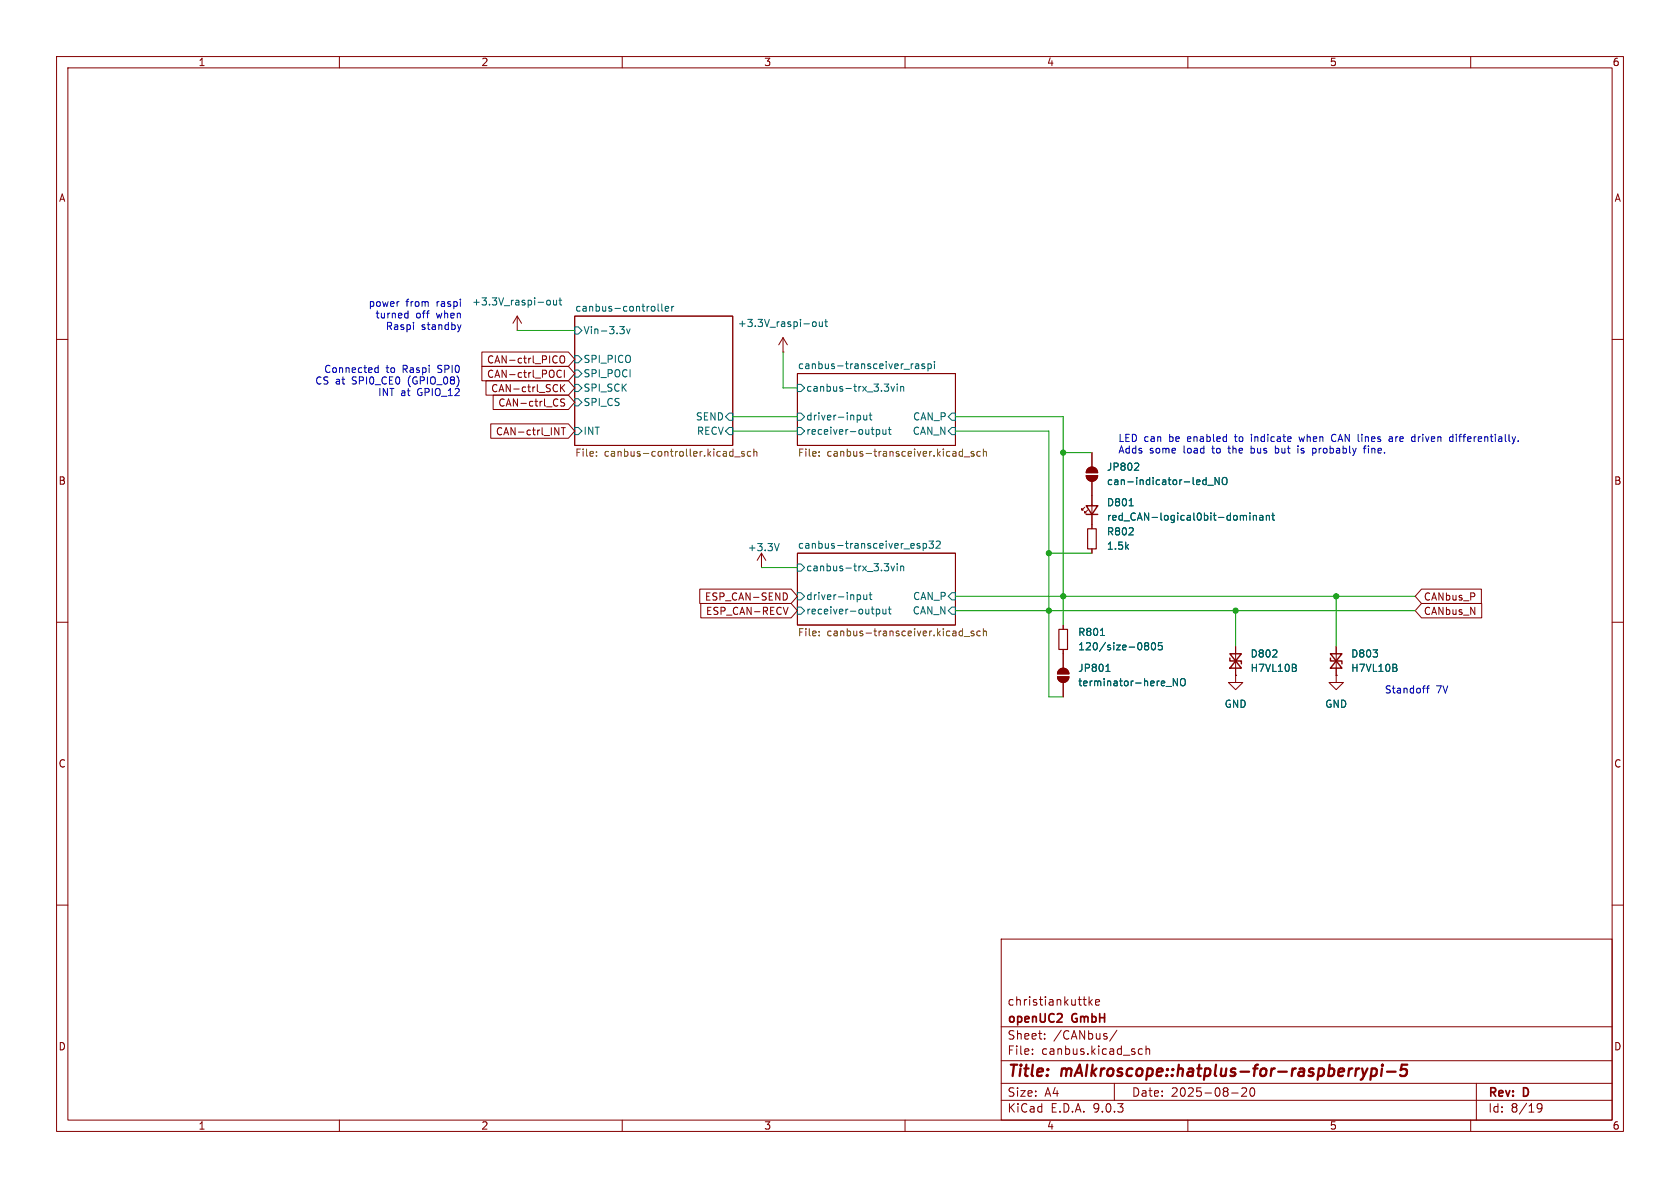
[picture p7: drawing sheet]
<svg xmlns="http://www.w3.org/2000/svg" width="297mm" height="210mm" viewBox="0 0 297 210" stroke-linecap="round" stroke-linejoin="round" font-family="sans-serif">
<g fill="none" stroke="#840000" stroke-width=".18">
<path d="M10 10h277v190h-277zM12 12h273v186h-273zM60 10v2M110 10v2M160 10v2M210 10v2M260 10v2M91.4 58.4h.1M91.4 55.9l-.7 1.3M91.4 55.9l.8 1.3M91.4 55.9v2.5M101.6 55.9h27.9v22.8h-27.9z"/>
<path d="M138.4 59.7l-.7 1.3M138.4 59.7l.8 1.3M138.4 59.7v2.5M10 60h2M85.2 62.2h15.3l1.1 1.3-1.1 1.3h-15.3zM85.2 64.8h15.3l1.1 1.2-1.1 1.3h-15.3zM85.9 67.3h14.6l1.1 1.3-1.1 1.3h-14.6zM86.8 74.9h13.7l1.1 1.3-1.1 1.3h-13.7zM87.2 69.8h13.3l1.1 1.3-1.1 1.3h-13.3zM98.1 75.6l.7 1.3v-1.3M98.4 66.2l.3 .4 .3 .1 .2-.1M99 63.1l.3-.2a.43 .43 0 0 1 .5 .4v.4a.42 .42 0 0 1-.4 .5 .42 .42 0 0 1-.4-.5z"/>
<path d="M99.1 68v1.3M99.2 65.6l-.2-.2-.3 .1-.3 .5M99.2 75.6h.8M99.3 68.5l.5 .8M99.6 75.6v1.3M99.8 65.4v1.3M99.8 68l-.7 .7M99.8 70.6l-.5-.1-.1 .1v.4l.5 .2 .1 .3-.2 .3-.5-.1M138.4 62.2h.1M141 66h27.9v12.7h-27.9zM285 60h2M134.6 97.8l-.7 1.3"/>
<path d="M134.6 97.8l.8 1.3M134.6 97.8v2.5M141 97.8h27.9v12.7h-27.9zM191.8 89.7l-.5 .5v-.3v.3h.2M192 84.1h2.1a1.02 1.02 0 0 1-1.1 1 1.02 1.02 0 0 1-1-1zM192.3 90.2l-.5 .5v-.3v.3h.2M192.3 82.9a1.02 1.02 0 0 1 1.1-.3 1.02 1.02 0 0 1 .7 1h-2.1zM193 80v2.6M193 85.1v8.4M193 97v.8M10 110h2M123.7 104.1h16.2l1.1 1.3-1.1 1.3h-16.2z"/>
<path d="M123.9 106.7h16l1.1 1.3-1.1 1.2h-16zM134.6 100.3h.1M138.8 104.8a.68 .68 0 0 1 .4 .6 .68 .68 0 0 1-.4 .7M139.3 107.4l-.4 1.2M186.9 119.6h2.1a1.02 1.02 0 0 1-1 1 1.02 1.02 0 0 1-1.1-1zM187.2 118.4a1.02 1.02 0 0 1 1.1-.2 1.02 1.02 0 0 1 .7 .9h-2.1zM188 110.5v.8M188 114.8v3.3M218.4 119.4v1.3h1.3l-1.3 1.2-1.2-1.2h1.2M218.4 119.4h.1M218.4 114.3v5.1M236.2 119.4v1.3h1.3l-1.3 1.2-1.3-1.2h1.3"/>
<path d="M236.2 119.4h.1M236.2 114.3v5.1M251.3 106.7h10.6v2.5h-10.6l-1.1-1.2zM251.3 104.1h10.6v2.6h-10.6l-1.1-1.3zM285 110h2M188 120.7v2.5M10 160h2M177 166h108v32h-108zM191.5 176.7h.5M191.9 177.7h.1M192.5 176.2v1.5M192.7 177.1l.4 .6"/>
<path d="M193.1 176.7l-.6 .6M193.7 177.2l.7-.1-.1-.3-.4-.1-.2 .2v.7h.6M285 160h2M60 198v2M110 198v2M160 198v2M177 194.5h108M177 191.5h108M177 187.5h108M177 181.5h108M182.5 186.3v.1M182.5 185.5v.1"/>
<path d="M184.7 183.6v.1M184.7 182.8v.1M197 191.5v3M197.5 182.1l-1.3 2M201.2 186.1l.3 .3 .5-.1M202 185.5l-.5-.1-.3 .3M202.6 185.5l.2-.1 .4 .1v.9M202.6 184.9v1.5M210 198v2M217.7 193.2h1.2M220.3 192.4v.5l-.8 .9h.9M221.1 192.4a.81 .81 0 0 0 .4 1.4l.2-.1 .1-.5-.1-.8"/>
<path d="M260 198v2M261 191.5v6.5M271.7 195.4l.3-.3 .5 .1a.99 .99 0 0 1-.3 1.4h-.3M271.7 195.7l.3 .3h.3l.3-.3"/>
</g>
<path d="M241.8 188.9l-.7 1.3M242.5 189l.2-.1 .6 .1 .1 .3-.1 .5a.66 .66 0 0 1-.9 .3M242.5 188.9l-.2 2M244.3 188.9l-.1 1.3M244.4 188.2l-.1 .1 .1 .1M244.4 188.2l.1 .1-.1 .1M244.4 188.2v.2M245.2 189.4h1.5M248.8 188.2h-1l-.2 1 .3-.2 .7 .1 .1 .3-.1 .6-.3 .2h-.5l-.3-.2" fill="none" stroke="#840000" stroke-width=".4"/>
<g fill="none" stroke="#006464" stroke-width=".18">
<path d="M96.8 53.1h.3l.2 .2v.4l-.2 .2h-.3l-.2-.2zM97.9 53.1v.8h.3l.2-.1M98.4 53.1v.8M98.8 53.1h.5M99 52.6v1.1l.3 .2M101.6 57.8h.6l.7 .6-.7 .7h-.6zM109.6 57.7h.8l-.5 .5M110.1 58.2l.3 .3v.3l-.3 .2M110.8 58.2l.3 .8 .3-.8M115.7 54.3v.6M116.3 53.7v1.1l.2 .2M117 53.7v1.1l.2 .2"/>
<path d="M117.6 54.6l.6-.1-.1-.3h-.3l-.2 .1 .1 .6h.4M118.8 54.2v.8M119.1 54.2l-.3 .2M143.8 56.9h.3l.2 .2v.4l-.2 .2h-.3l-.2-.2zM144.8 56.9l.1 .8h.3l.2-.1M145.4 56.9v.8M145.8 56.9h.5M146 56.5v1l.3 .2M101.6 75.6h.6l.7 .6-.7 .6h-.6zM101.6 65.4h.6l.7 .6-.7 .7h-.6zM101.6 70.5h.6l.7 .6-.7 .7h-.6zM101.6 62.9h.6l.7 .6-.7 .6h-.6z"/>
<path d="M101.6 67.9h.6l.7 .7-.7 .6h-.6zM128.9 75.6h.6v1.2h-.6l-.6-.6zM128.9 73h.6v1.3h-.6l-.6-.6zM141 73h.6l.6 .7-.6 .6h-.6zM141 75.6h.6l.6 .6-.6 .6h-.6zM141 67.9h.6l.6 .7-.6 .6h-.6zM151.7 73.4l.3 .1 .1 .1v.5l-.4 .1M152.7 73.4l.1 .8h.3l.1-.1M153.2 73.4v.8M153.7 73.4h.4M153.8 73v1.1l.3 .1M154.9 75.9v1.3"/>
<path d="M154.9 76l.4-.1 .2 .3-.1 .5h-.5M156.1 75.9v.8l.3 .1 .2-.1M156.3 67.9h.8l-.4 .5M156.6 75.9v.9M156.9 68.4l.2 .2v.3l-.2 .3M157 75.9h.5M157.2 75.5v1.1l.3 .2M157.5 68.3l.3 .9 .3-.9M158.6 67.9v.1M158.6 68.3v.9M159.2 68.3v.9M159.2 68.4l.2-.1 .3 .1 .1 .8"/>
<path d="M161.5 64.3l-.3 .1M161.9 64.4h.5v.8M162.4 64.6l-.4 .1-.2 .2 .2 .3 .4-.1M163.4 64.4l-.3-.1-.1 .2v.2l.4 .1v.3h-.4M164.1 64.4l.3-.1 .3 .3-.2 .5h-.4M164.1 64.3v1.3M165.2 63.9v.1M165.2 64.3v.9M168.3 73h.6v1.3h-.6l-.7-.6zM168.3 75.6h.6v1.2h-.6l-.7-.6zM137.8 96.1l-.5 1.3M141 99.7h.6l.6 .6-.6 .7h-.6z"/>
<path d="M156.3 99.6h.8l-.4 .5M158.6 99.6v.2M162.2 96.4l.5 .3-.1 .2h-.4M162.2 96.1h.4M163.2 96.1h.4l.2 .2-.1 .6h-.5M163.2 96.1v1.2M164.2 95.6h.8l-.4 .5 .4 .1v.6l-.2 .1-.6-.1M165.5 95.8l.5-.2 .2 .4-.8 .9h.8M199.6 89.4h.7M201.1 81.9l.2 .2v.3l-.8 .7h.8M212.7 85.6h.5M212.7 84.9h.5"/>
<path d="M213.2 84.4v1.3M213.5 85.8h1M215.5 84.4v1.3l-.7-1.3v1.3M216.1 84.6l.3-.2a.43 .43 0 0 1 .5 .4v.4a.42 .42 0 0 1-.4 .5 .42 .42 0 0 1-.4-.5zM219.8 91.2v.1M219.8 91.3v.7M219.8 91.3l.2-.2 .3 .1 .1 .8M221 90.7v.1M221 91.1v.9M221.6 91.2l.2-.1 .3 .1v.8M221.6 91.1v.9M222.7 91.2h.5l.1 .8"/>
<path d="M223.3 91.4l-.5 .1-.1 .2 .1 .3 .5-.1M223.9 91.2l.2-.1 .3 .1v.8M223.9 91.1v.9M224.8 91.1h.5M225 90.7v1.1l.3 .2M141 104.8h.6l.6 .6-.6 .6h-.6zM141 107.3h.6l.6 .7-.6 .6h-.6zM151.7 105.1l.3 .1 .1 .2v.5l-.4 .1M152.7 105.1l.1 .8 .3 .1 .1-.1M153.2 105.1v.9M153.7 105.1h.4M153.8 104.7v1.1l.3 .2"/>
<path d="M154.9 107.7v1.3M154.9 107.7h.4l.2 .2-.1 .6h-.5M156.1 107.7v.8h.3l.2-.1M156.6 107.7v.8M156.9 100.1l.2 .3v.3l-.2 .2M157 107.7h.5M157.2 107.3v1l.3 .2M157.5 100.1l.3 .8 .3-.8M158.6 100.1v.8M159.2 100.1v.8M159.2 100.2l.2-.1h.3l.1 .8M168.3 104.8h.6v1.2h-.6l-.7-.6z"/>
<path d="M168.3 107.3h.6v1.3h-.6l-.7-.6zM194.5 112.3h.8M195.5 118.7h.7M195.8 117.6l.1-.2v1.3M202.6 114.2l-.3-.3 .3-.3h.2l.3 .3-.3 .3M202.6 114.2l-.3 .2 .1 .4 .2 .1 .3-.1 .2-.2v-.2l-.3-.2M202.6 114.2h.2M203.7 113.7l.2-.1a.68 .68 0 0 1 .4 .6 .68 .68 0 0 1-.4 .7 .84 .84 0 0 1-.2-1.2zM205.4 113.6h-.6v.6l.1-.1 .5 .1 .1 .1-.1 .5-.2 .1-.4-.1M208.1 120v1.2l-.7-1.2v1.2M229.1 118.1l.1 .2-.1 .3M229.1 117.5v.4"/>
<path d="M246.9 118.1l.1 .2-.1 .3M246.9 117.5v.4M206.2 121.4h.9M208.9 120h.1a.43 .43 0 0 1 .5 .4v.4a.42 .42 0 0 1-.4 .4 .42 .42 0 0 1-.4-.4v-.4z"/>
</g>
<g fill="none" stroke="#725600" stroke-width=".18">
<path d="M105.4 79.9v.1M129.2 79.8l.4 .1M129.6 79.4v1.2M131.6 79.9l-.3-.1-.2 .2 .1 .2 .4 .1v.3h-.5M132.7 79.9l-.3-.1-.3 .2 .1 .6h.5M133.3 79.9l.2-.1 .3 .1v.7M133.3 79.4v1.2M144.8 79.9v.1M169.8 79.8l.4 .1M170.2 79.4v1.2M172.2 79.9l-.3-.1-.2 .2v.2l.5 .1v.3h-.5M173.3 79.9l-.4-.1-.2 .2 .1 .6h.5"/>
<path d="M173.8 79.4v1.2M173.8 79.9l.2-.1 .3 .1 .1 .7M105.4 80.5v.1M129.6 80.6h-.4M129.9 80.8h.9M144.8 80.5v.1M170.2 80.6h-.4M170.5 80.8h.9M144.8 112.3v.1M144.8 111.6v.1M169.8 111.6h.4M170.2 111.1v1.3"/>
<path d="M170.2 112.3l-.4 .1M170.5 112.5h.9M172.2 111.6h-.3l-.2 .1v.2l.5 .1v.3h-.5M173.3 111.6h-.4l-.2 .2 .1 .5h.5M173.8 111.7l.2-.1h.3l.1 .8M173.8 111.1v1.3"/>
</g>
<path d="M192 89.4h2.1l-1.1 1.5zM192 90.9h2.1M217.4 115.6h2.1l-2.1 2.5h2.1zM217.4 116.3v.5h2.1v.5M235.2 115.6h2l-2 2.5h2zM235.2 116.3v.5h2v.5" fill="none" stroke="#840000" stroke-width=".25"/>
<path d="M192.3 93.5h1.5v3.5h-1.5zM187.2 111.3h1.5v3.5h-1.5z" fill="none" stroke="#840000" stroke-width=".2"/>
<g fill="#840000" stroke="#840000" stroke-width=".18">
<path d="M192 84.1h2.1a1.02 1.02 0 0 1-1.1 1 1.02 1.02 0 0 1-1-1z"/>
<path d="M192.3 82.9a1.02 1.02 0 0 1 1.1-.3 1.02 1.02 0 0 1 .7 1h-2.1z"/>
<path d="M186.9 119.6h2.1a1.02 1.02 0 0 1-1 1 1.02 1.02 0 0 1-1.1-1z"/>
<path d="M187.2 118.4a1.02 1.02 0 0 1 1.1-.2 1.02 1.02 0 0 1 .7 .9h-2.1z"/>
</g>
<g fill="none" stroke="#009600" stroke-width=".18">
<path d="M91.4 58.4h10.2M129.5 76.2h11.5M129.5 73.7h11.5M138.4 62.2v6.4h2.6M168.9 76.2h16.5v47h2.6M168.9 73.7h19.1v36.8M185.4 97.8h7.6M188 80h5M134.6 100.3h6.4M168.9 105.4h81.3M168.9 108h81.3M218.4 108v6.3"/>
<path d="M236.2 105.4v8.9"/>
</g>
<g fill="none" stroke="#0000c2" stroke-width=".18">
<path d="M70.4 53.3h.2M71.8 55.4h.3M72.1 54.9v1.3M72.1 56.1l-.3 .1M81.5 57.4l-.3 .9M66.3 65.6l.2 .2h.4M66.9 64.6v1.2M66.9 65.1l-.4-.1-.2 .2M221.2 78.8v1.3M221.2 76.8v.1M221.2 77.2v.8M221.3 79.2l-.1 .1"/>
<path d="M225.5 78.8v1.3M225.8 79.2l-.3 .1M229.5 78.8v.1M229.5 79.2v.9M229.6 77.2l.3 .8 .2-.6M232.2 79.2l.3 .1 .2 .2-.1 .5-.4 .1M235.9 76.8a.64 .64 0 0 0-.5 .6 .64 .64 0 0 0 .5 .6M241 79.2h.5M241.3 78.9l-.1 1.2M241.9 79.2v.9M245.6 77.3h.5l.1 .7M246.2 77.5l-.5 .1-.2 .1 .2 .3h.5"/>
<path d="M250 77.2l.1 .1M250.1 76.8v1.2M250.1 78h-.1M256.5 77.2l.4 .1M256.9 78h-.4M256.9 76.8v1.2M257.5 76.8v.1M257.5 77.2v.8M221.2 80l.1 .1M225.5 80l.3 .1M251.5 121.7h.5M251.8 121.2h.2"/>
<path d="M252.2 121.7h.5M252.7 121.2l-.3 .2v1.1"/>
</g>
<g fill="#009600" stroke="#009600" stroke-width=".18">
<circle cx="188" cy="105.4" r=".46"/>
<circle cx="185.4" cy="108" r=".46"/>
<circle cx="185.4" cy="97.8" r=".46"/>
<circle cx="188" cy="80" r=".46"/>
<circle cx="236.2" cy="105.4" r=".46"/>
<circle cx="218.4" cy="108" r=".46"/>
</g>
<g font-size="2.8" fill="#840000">
<text x="178" y="190.9">Title:</text>
<text x="187.7" y="190.9">mAIkroscope::hatplus-for-raspberrypi-5</text>
</g>
<g font-size="2.1" fill="#840000">
<text x="178" y="178">christiankuttke</text>
<text x="178" y="184">Sheet:</text>
<text x="178" y="181.2">openUC2</text>
<text x="186.2" y="184">/CANbus/</text>
<text x="189.6" y="181.2">GmbH</text>
<text x="178" y="186.7">File:</text>
<text x="184.1" y="186.7">canbus.kicad_sch</text>
<text x="178" y="196.9">KiCad</text>
<text x="178" y="194.1">Size:</text>
<text x="184.7" y="194.1">A4</text>
<text x="185.7" y="196.9">E.D.A.</text>
<text x="193.3" y="196.9">9.0.3</text>
<text x="200" y="194.1">Date:</text>
<text x="207" y="194.1">2025-08-20</text>
<text x="263" y="194.3">Rev:</text>
<text x="263" y="196.9">Id:</text>
<text x="267.1" y="196.9">8/19</text>
<text x="269.4" y="194.3">D</text>
</g>
<g font-size="1.8" fill="#840000">
<text x="35" y="11.9">1</text>
<text x="85" y="11.9">2</text>
<text x="135" y="11.9">3</text>
<text x="185" y="11.9">4</text>
<text x="235" y="11.9">5</text>
<text x="285" y="11.9">6</text>
<text x="10.3" y="35.9">A</text>
<text x="285.3" y="35.9">A</text>
<text x="86" y="64.5">CAN-ctrl_PICO</text>
<text x="86" y="67">CAN-ctrl_POCI</text>
<text x="86.7" y="69.5">CAN-ctrl_SCK</text>
<text x="87.6" y="77.2">CAN-ctrl_INT</text>
<text x="88" y="72.1">CAN-ctrl_CS</text>
<text x="10.3" y="85.9">B</text>
<text x="285.3" y="85.9">B</text>
<text x="124.5" y="106.4">ESP_CAN-SEND</text>
<text x="251.6" y="106.4">CANbus_P</text>
<text x="124.7" y="108.9">ESP_CAN-RECV</text>
<text x="251.6" y="108.9">CANbus_N</text>
<text x="10.3" y="135.9">C</text>
<text x="285.3" y="135.9">C</text>
<text x="10.3" y="185.9">D</text>
<text x="285.3" y="185.9">D</text>
<text x="35" y="199.9">1</text>
<text x="85" y="199.9">2</text>
<text x="135" y="199.9">3</text>
<text x="185" y="199.9">4</text>
<text x="235" y="199.9">5</text>
<text x="285" y="199.9">6</text>
</g>
<g font-size="1.8" fill="#0000c2">
<text x="65.1" y="54.4">power</text>
<text x="66.3" y="56.5">turned</text>
<text x="68.1" y="58.5">Raspi</text>
<text x="71.7" y="54.4">from</text>
<text x="73.5" y="56.5">off</text>
<text x="74.5" y="58.5">standby</text>
<text x="77.3" y="54.4">raspi</text>
<text x="77.3" y="56.5">when</text>
<text x="55.6" y="68.2">CS at</text>
<text x="57.2" y="66.1">Connected</text>
<text x="62.3" y="68.2">SPI0_CE0</text>
<text x="66.8" y="70.2">INT at</text>
<text x="68.2" y="66.1">to</text>
<text x="71.3" y="66.1">Raspi</text>
<text x="72.4" y="68.2">(GPIO_08)</text>
<text x="73.9" y="70.2">GPIO_12</text>
<text x="77.6" y="66.1">SPI0</text>
<text x="197.6" y="78.3">LED can</text>
<text x="197.6" y="80.4">Adds</text>
<text x="203.2" y="80.4">some</text>
<text x="206.8" y="78.3">be</text>
<text x="209.3" y="80.4">load</text>
<text x="210.2" y="78.3">enabled</text>
<text x="214.6" y="80.4">to</text>
<text x="217.7" y="80.4">the</text>
<text x="218.8" y="78.3">to</text>
<text x="221.8" y="80.4">bus</text>
<text x="221.9" y="78.3">indicate</text>
<text x="226.3" y="80.4">but</text>
<text x="230.5" y="80.4">is</text>
<text x="230.6" y="78.3">when</text>
<text x="233.3" y="80.4">probably</text>
<text x="236.5" y="78.3">CAN lines</text>
<text x="242.6" y="80.4">fine.</text>
<text x="247" y="78.3">are</text>
<text x="251.2" y="78.3">driven</text>
<text x="258.1" y="78.3">differentially.</text>
<text x="244.7" y="122.8">Standoff</text>
<text x="253.9" y="122.8">7V</text>
</g>
<g font-size="1.8" fill="#006464">
<text x="83.4" y="54.2">+3.3V_raspi-out</text>
<text x="101.6" y="55.2">canbus-controller</text>
<text x="103.1" y="59.3">Vin-3.3v</text>
<text x="130.3" y="58">+3.3V_raspi-out</text>
<text x="103.1" y="64.4">SPI_PICO</text>
<text x="141" y="65.3">canbus-transceiver_raspi</text>
<text x="103.1" y="66.9">SPI_POCI</text>
<text x="103.1" y="72">SPI_CS</text>
<text x="103.1" y="69.4">SPI_SCK</text>
<text x="142.4" y="69.4">canbus-trx_3.3vin</text>
<text x="103.1" y="77.1">INT</text>
<text x="122.9" y="74.5">SEND</text>
<text x="123.1" y="77.1">RECV</text>
<text x="142.4" y="74.5">driver-input</text>
<text x="142.4" y="77.1">receiver-output</text>
<text x="161.3" y="77.1">CAN_N</text>
<text x="161.3" y="74.5">CAN_P</text>
<text x="195.6" y="83.4">JP802</text>
<text x="195.6" y="86">can-indicator-led_NO</text>
<text x="195.6" y="89.7">D801</text>
<text x="195.6" y="94.8">R802</text>
<text x="195.6" y="92.2">red_CAN-logical0bit-dominant</text>
<text x="132.1" y="97.6">+3.3V</text>
<text x="141" y="97.1">canbus-transceiver_esp32</text>
<text x="142.4" y="101.2">canbus-trx_3.3vin</text>
<text x="195.6" y="97.4">1.5k</text>
<text x="142.4" y="106.3">driver-input</text>
<text x="161.3" y="106.3">CAN_P</text>
<text x="142.4" y="108.8">receiver-output</text>
<text x="161.3" y="108.8">CAN_N</text>
<text x="190.5" y="112.6">R801</text>
<text x="190.5" y="119">JP801</text>
<text x="190.5" y="115.2">120/size-0805</text>
<text x="221" y="116.4">D802</text>
<text x="221" y="119">H7VL10B</text>
<text x="238.8" y="116.4">D803</text>
<text x="238.8" y="119">H7VL10B</text>
<text x="190.5" y="121.5">terminator-here_NO</text>
<text x="216.4" y="125.3">GND</text>
<text x="234.2" y="125.3">GND</text>
</g>
<g font-size="1.8" fill="#725600">
<text x="101.6" y="81.1">File:</text>
<text x="106.8" y="81.1">canbus-controller.kicad_sch</text>
<text x="141" y="81.1">File:</text>
<text x="146.2" y="81.1">canbus-transceiver.kicad_sch</text>
<text x="141" y="112.8">File:</text>
<text x="146.2" y="112.8">canbus-transceiver.kicad_sch</text>
</g>
</svg>
